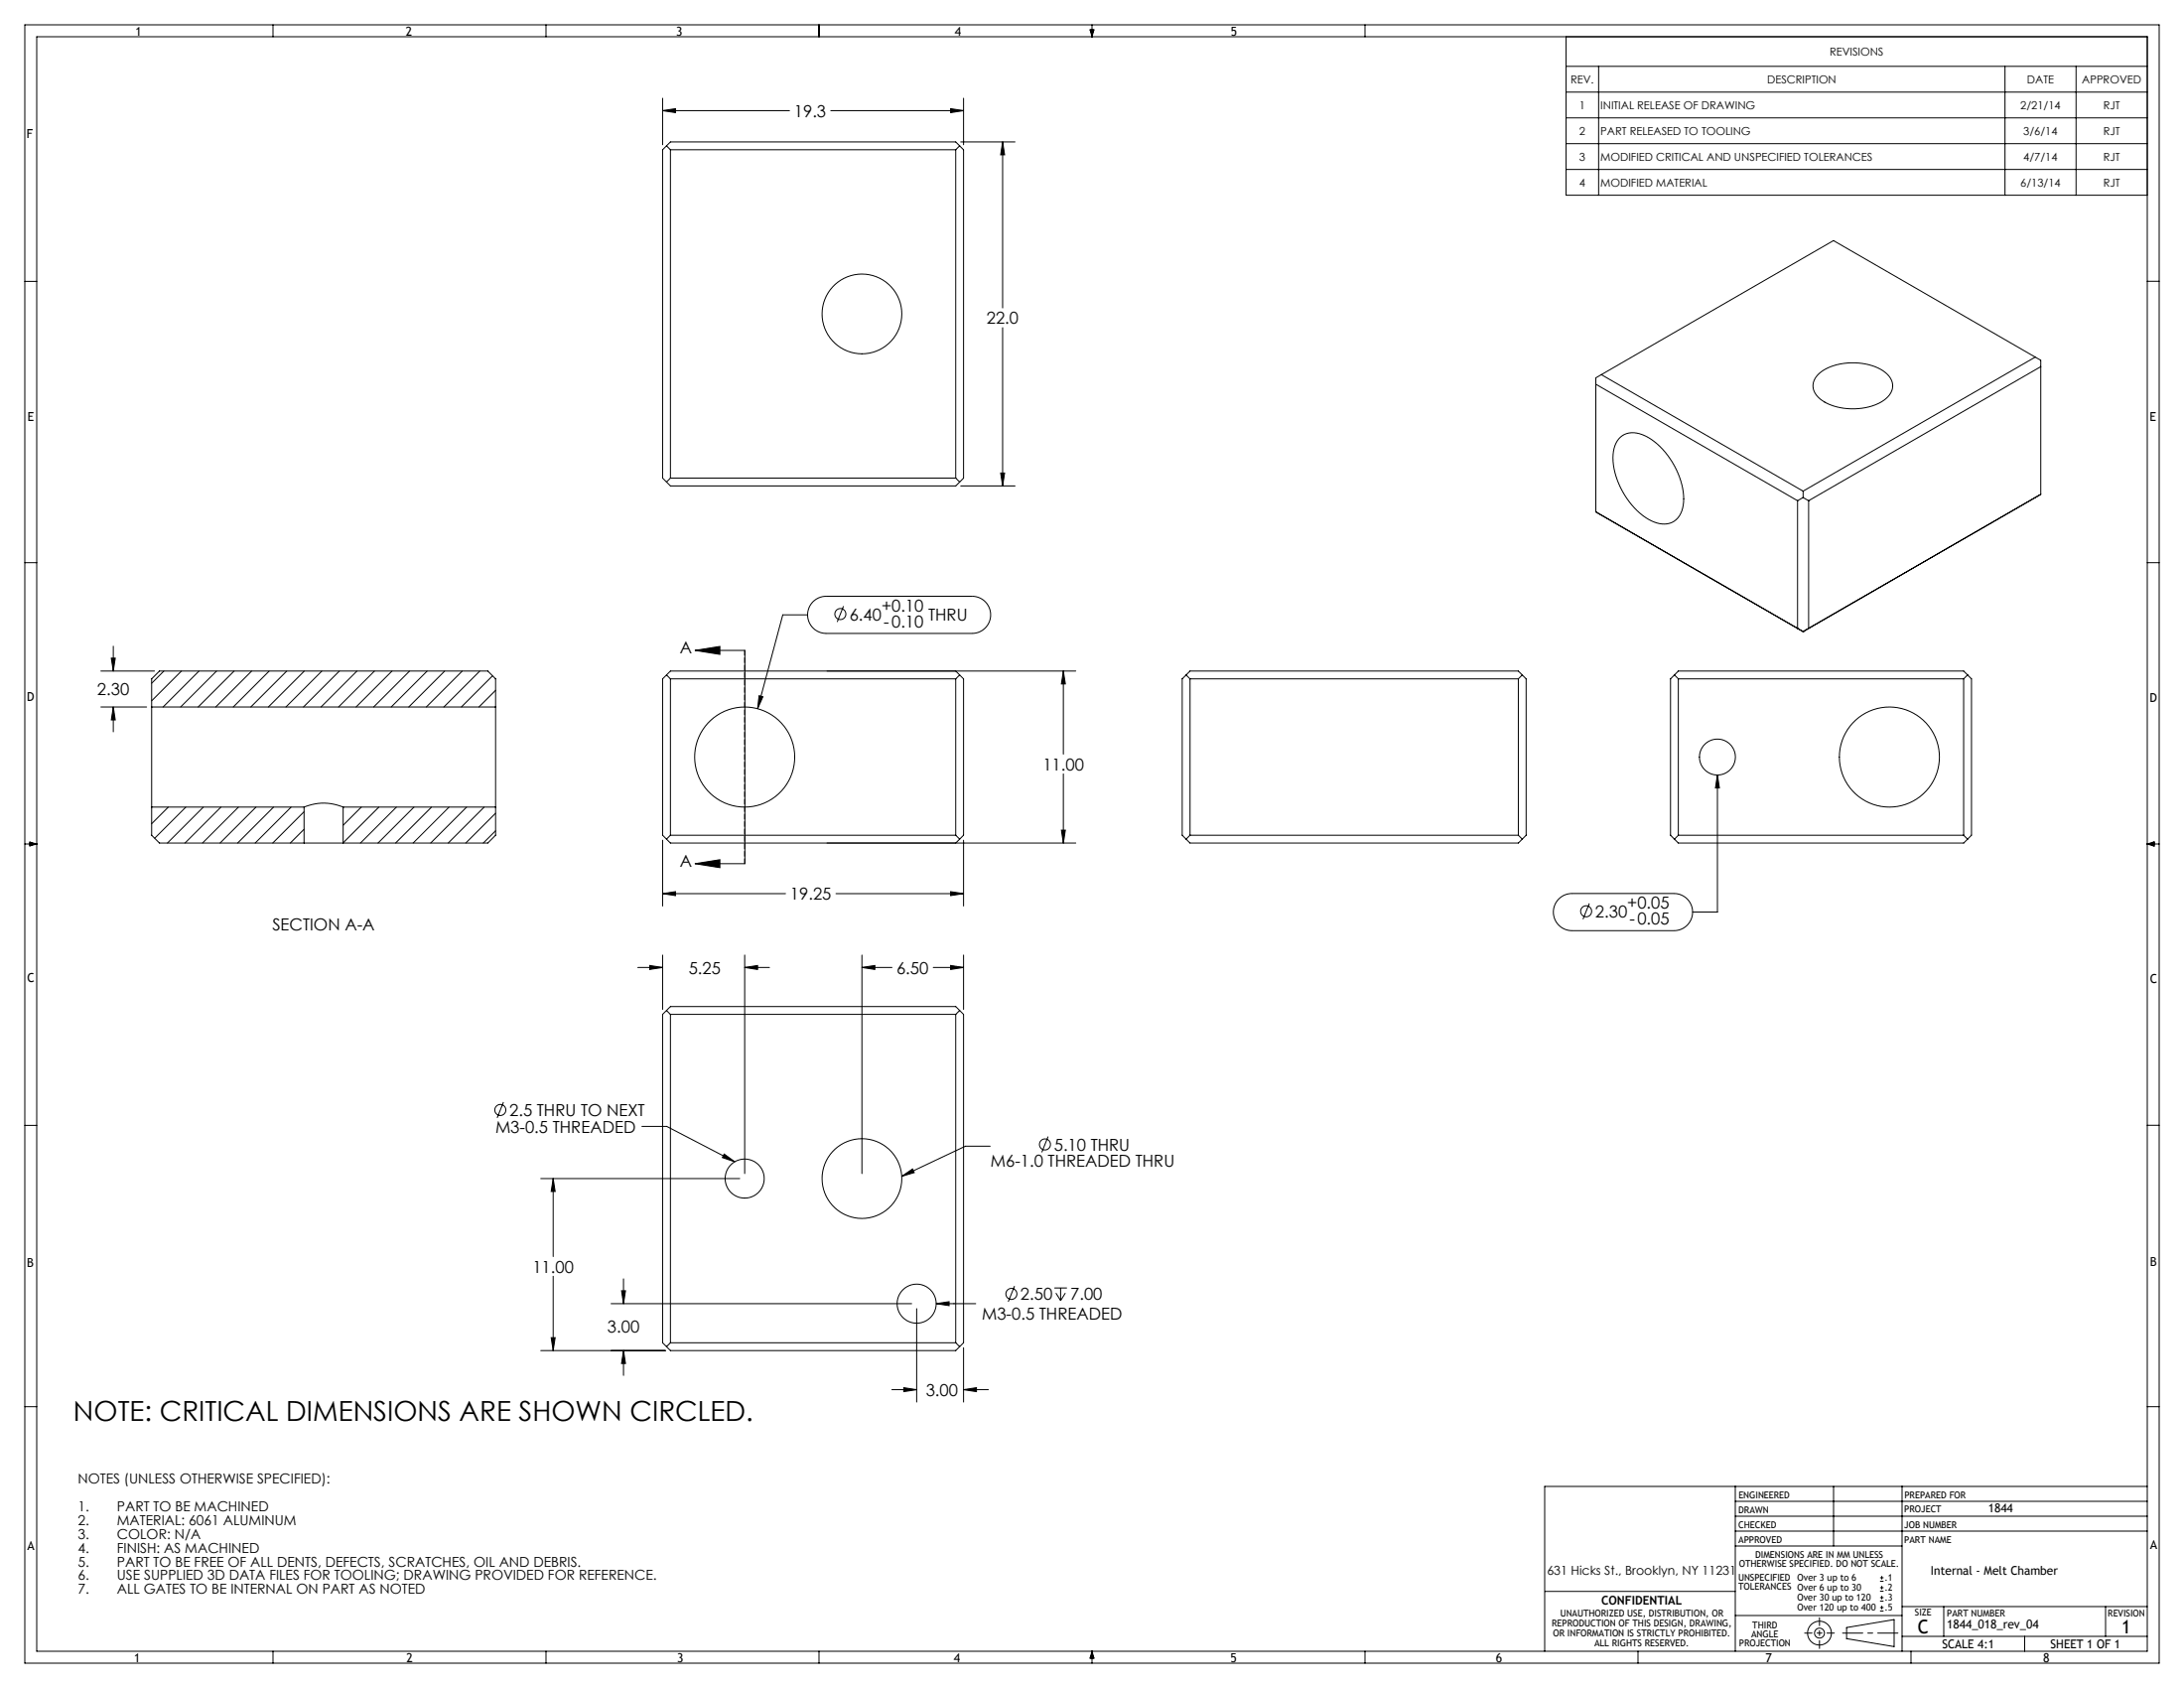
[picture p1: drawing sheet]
<svg xmlns="http://www.w3.org/2000/svg" width="559mm" height="432mm" viewBox="0 0 559 432" stroke-linecap="round" stroke-linejoin="round" font-family="sans-serif">
<g fill="none" stroke="#000" stroke-width=".25">
<path d="M6.3 6.4h546.1v419h-546.1zM9.4 9.4h540v413h-540zM69.8 6.4v3M139.7 6.4v3M209.5 6.4v3M278.9 7.6h1l-.5 1.8zM279.1 7.6l.3 1.8M279.4 6.4v3M279.7 7.6l-.3 1.8M349.2 6.4v3M400.7 9.4v40.5h148.7M400.7 17h148.7"/>
<path d="M409 17v32.9M513 17v32.9M531.2 17v32.9M169.5 25.1v11.9M169.5 28.3h32.5M169.5 28.3l3.3-.5v1zM170.5 37.3l1 1M171.5 36.3h73l2 2v84l-2 2h-73l-2-2v-84zM171.5 38.3v84M171.5 38.3h73M212.6 28.3h33.9M243.2 27.8l3.3 .5-3.3 .5z"/>
<path d="M244.5 38.3v84M245.5 37.3l-1 1M245.8 36.3h13.9M246.5 25.1v11.9M256.5 36.3l.5 3.3h-1zM256.5 36.3v42.5M400.7 30.2h148.7M400.7 36.8h148.7M400.7 23.6h148.7M400.7 43.3h148.7M6.3 72h3.1M549.4 72h3"/>
<path d="M256.5 83.8v40.5M408.3 98.3l51.6 29.8M409.7 95.8l-1.4 .9v34.2M409.7 95.8l51.6 29.8M465.2 95.8a14.1 14.1 0 0 1 12.1-2.7 8.9 8.9 0 0 1 6.7 4.2 4.2 4.2 0 0 1-2.1 5.2 15.3 15.3 0 0 1-16.2-.5 3.9 3.9 0 0 1-.5-6.2zM520.7 91.3l-59.4 34.3M520.7 91.3l1.5 .9v34.3M520.7 91.3l-51.6-29.8-59.4 34.3M522.2 93.8l-59.4 34.3M414.6 111.8a5.6 5.6 0 0 1 6.4-.3 19.6 19.6 0 0 1 9.8 16.9 5.2 5.2 0 0 1-4.7 5.7 11.7 11.7 0 0 1-8.7-5 18.8 18.8 0 0 1-4.6-13.6l.7-2.1zM171.5 122.3l-1 1M171.5 122.3h73"/>
<path d="M244.5 122.3l1 1M245.8 124.3h13.9M256 121h1l-.5 3.3zM408.3 130.9h.1M408.3 130.9l53 30.7M459.9 128.1v32.6M461.3 127.3l-1.4 .8M461.3 127.3l1.5 .8M461.3 125.6v1.7M462.8 128.1v32.6l-1.5 .9M522.2 126.5l-60.9 35.1M522.2 126.5l-1.5 .8"/>
<path d="M6.3 143.9h3.1M206.6 157.3h-6.3l-6.5 24M208 153.9l1.6-1 1.5-.4h37.6a4.8 4.8 0 0 1 4.8 4.8 4.8 4.8 0 0 1-4.8 4.7h-37.3a4.8 4.8 0 0 1-4.4-2.9 4.8 4.8 0 0 1 1-5.2zM215.8 155.1l-1.6 4M549.4 143.9h3M25.8 171.7h13.7M28.5 168.4h1l-.5 3.3zM29 165.3v6.4M41.9 171.7l-3.1 3.1M46.4 171.7l-7.6 7.6M50.9 171.7l-9.2 9.2M55.4 171.7l-9.2 9.2"/>
<path d="M59.9 171.7l-9.2 9.2M64.4 171.7l-9.2 9.2M68.9 171.7l-9.2 9.2M73.4 171.7l-9.2 9.2M77.9 171.7l-9.2 9.2M82.3 171.7l-9.2 9.2M86.8 171.7l-9.2 9.2M91.3 171.7l-9.2 9.2M95.8 171.7l-9.2 9.2M100.3 171.7l-9.2 9.2M104.8 171.7l-9.2 9.2M109.3 171.7l-9.2 9.2"/>
<path d="M113.8 171.7l-9.2 9.2M118.3 171.7l-9.2 9.2M122.8 171.7l-9.2 9.2M126 172.9l-7.9 8M126.8 176.6l-4.3 4.3M170.5 172.7l1 1M171.5 173.7h73M171.5 173.7v40M177.8 166.4h12.7l.1 54.5h-12.8M177.8 166.4l6.4-1v2zM194.2 178l1 .2-1.4 3.1zM244.5 171.7l2 2v40l-2 2"/>
<path d="M244.5 173.7v40M245.5 172.7l-1 1M272.1 171.7l.5 3.3h-1zM272.1 171.7v21.2M275.2 171.7h-103.7l-2 2v40l2 2h103.7M302.5 173.7l2-2h84l2 2v40l-2 2h-84l-2-2zM303.5 172.7l1 1M304.5 173.7h84M304.5 173.7v40M388.5 173.7v40M389.5 172.7l-1 1M428.4 172.7l1 1"/>
<path d="M429.4 171.7h73l2 2v40l-2 2h-73l-2-2v-40zM429.4 173.7h73M429.4 173.7v40M461.3 161.6h.1M502.4 173.7v40M503.4 172.7l-1 1M25.8 180.9h11.7M29 180.9l.5 3.3h-1zM29 180.9v6.3M38.8 180.9v25.6M38.8 180.9v-7.2l2-2h84l2 2v7.2M38.8 180.9h88"/>
<path d="M126.8 180.9v25.6M272.1 198v17.7M439.4 198.3l.5 3.3h-1zM439.4 198.3v35h-6.3M6.3 215.9h3.1M7.6 215.4l1.8 .5-1.8 .5zM7.6 215.6l1.8 .3M9.4 215.9l-1.8 .3M38.8 206.5v7.2l2 2h37M38.8 206.5h39M43.1 206.5l-4.3 4.2M47.5 206.5l-7.9 7.9"/>
<path d="M52 206.5l-9.2 9.2M56.5 206.5l-9.2 9.2M61 206.5l-9.2 9.2M65.5 206.5l-9.2 9.2M70 206.5l-9.2 9.2M74.5 206.5l-9.2 9.2M77.8 207.6l-8 8.1M77.8 212.1l-3.5 3.6M77.8 206.5a12.8 12.8 0 0 1 10 0M77.8 215.7h10M77.8 206.5v9.2M87.8 206.5h39"/>
<path d="M87.8 206.5v9.2M88 206.5l-.2 .1M92.5 206.5l-4.7 4.6M96.9 206.5l-9.1 9.1M101.4 206.5l-9.2 9.2M105.9 206.5l-9.2 9.2M110.4 206.5l-9.2 9.2M114.9 206.5l-9.2 9.2M119.4 206.5l-9.2 9.2M123.9 206.5l-9.2 9.2M126.8 208l-7.6 7.7M126.8 212.5l-3.1 3.2"/>
<path d="M126.8 206.5v7.2l-2 2h-37M169.5 214.9v16.9M171.5 213.7l-1 1M171.5 213.7h73M244.5 213.7l1 1M246.5 214.9v16.9M271.6 212.4h1l-.5 3.3zM304.5 213.7h84M304.5 213.7l-1 1M388.5 213.7l1 1M429.4 213.7h73M429.4 213.7l-1 1"/>
<path d="M502.4 213.7l1 1M549.4 215.9h3M549.4 215.9l1.8 .3M549.4 215.9l1.8-.6v1.2zM551.2 215.6l-1.8 .3M169.5 228.6h31.5M169.5 228.6l3.3-.5v1zM177.8 220.9l6.4-1v2.1zM213.9 228.6h32.6M243.2 228.1l3.3 .5-3.3 .5zM398.8 230l1.6-1.1 1.5-.3h26.4a4.8 4.8 0 0 1 4.8 4.7 4.8 4.8 0 0 1-4.8 4.8h-26.1a4.8 4.8 0 0 1-4.4-3 4.8 4.8 0 0 1 1-5.1zM406.6 231.1l-1.6 4"/>
<path d="M163.2 247.5h6.3M166.2 247l3.3 .5-3.3 .5zM169.5 244.3v13.9M170.5 258.5l1 1M171.5 257.5h73l2 2v84l-2 2h-73l-2-2v-84zM171.5 259.5v84M171.5 259.5h73M190.5 247.5l3.3-.5v1zM190.5 244.3v55.9M190.5 247.5h6.4M220.5 247.5h7.7M220.5 244.3v55.9"/>
<path d="M220.5 247.5l3.3-.5v1zM238.8 247.5h7.7M243.2 247l3.3 .5-3.3 .5zM244.5 259.5v84M245.5 258.5l-1 1M246.5 244.3v13.9M6.3 287.9h3.1M128.8 281.9l-1.6 4.1M164.2 288.1h6.4l17.4 9.1M185.3 295.2l2.7 2-3.2-1.1zM253.3 293.2h-6.3l-16.3 7.7M268.2 290.7l-1.6 4.1"/>
<path d="M549.4 287.9h3M138.4 301.5h50.9M141.5 301.5v19.9M141.5 301.5l.5 3.3h-1zM230.7 300.9l2.8-1.9 .4 1zM141.5 326.5v19M156.4 333.5h76.9M159 330.2h1l-.5 3.3zM159.5 327.1v6.4M234.5 334.8v23.9M239.5 333.5l3.3-.5v1zM239.5 333.5h10.1"/>
<path d="M259.6 329l-1.6 4M269.8 329.5h3.2M270.2 330.8l1.2 1.9M271.4 329.5v3.2M272.6 330.8l-1.2 1.9M6.3 359.8h3.1M138.4 345.5h31.9M141 342.2h1l-.5 3.3zM159.5 345.5l.5 3.3h-1zM159.5 345.5v6.3M171.5 343.5l-1 1M171.5 343.5h73"/>
<path d="M228.2 355.5h6.3M231.2 355l3.3 .5-3.3 .5zM244.5 343.5l1 1M246.5 355.5l3.3-.5v1zM246.5 344.8v13.9M246.5 355.5h6.4M549.4 359.8h3M444 384h105.4M444 387.9h105.4M444 380.2v42.2M444 395.5h42.7M444 391.7h105.4"/>
<path d="M469.1 380.2v15.3M486.7 380.2v42.2M549.4 380.2h-154.2v42.2M395.3 407.1h48.7M444 413.3h42.7M472.5 416.3l12.1-2v6.9l-12.1-2zM481 404.5h.9M481 403.6h.9M481 407h.9M481 406.1h.9M481 409.6h.9M481 408.7h.9"/>
<path d="M481 412.1h.9M481 411.2h.9M481.5 403.2v.8M481.5 405.7v.9M481.5 408.2v.9M481.5 410.8v.9M486.7 418.6h62.7M486.7 411h62.7M497.3 411v7.6M518 418.6v3.8M538.7 411v7.6M69.8 422.4v3"/>
<path d="M139.7 422.4v3M209.5 422.4v3M279.4 422.4v3M279.4 422.4l.5 1.8h-1zM279.4 422.4l.3 1.8M279.4 422.4l-.3 1.8M349.2 422.4v3M419.1 422.4v3M488.9 422.4v3"/>
<circle cx="220.5" cy="80.3" r="10.2"/>
<circle cx="215" cy="157.1" r="1.41"/>
<circle cx="190.5" cy="193.7" r="12.8"/>
<circle cx="439.4" cy="193.7" r="4.6"/>
<circle cx="483.4" cy="193.7" r="12.8"/>
<circle cx="405.8" cy="233.1" r="1.41"/>
<circle cx="128" cy="283.9" r="1.41"/>
<circle cx="267.4" cy="292.8" r="1.41"/>
<circle cx="190.5" cy="301.5" r="5"/>
<circle cx="220.5" cy="301.5" r="10.2"/>
<circle cx="234.5" cy="333.5" r="5"/>
<circle cx="258.8" cy="331" r="1.41"/>
<circle cx="465.5" cy="417.8" r="1.27"/>
<circle cx="465.5" cy="417.8" r="3"/>
</g>
<path d="M190.5 166.4v54.5" fill="none" stroke="#000" stroke-width=".25" stroke-dasharray="1.3 .6"/>
<path d="M461.7 417.8h7.6" fill="none" stroke="#000" stroke-width=".25" stroke-dasharray="15.2 1.3 1.3 1.3" stroke-dashoffset="13.3"/>
<path d="M465.5 413.8v7.9" fill="none" stroke="#000" stroke-width=".25" stroke-dasharray="15.2 1.3 1.3 1.3" stroke-dashoffset="13.2"/>
<path d="M471.4 417.8h14.2" fill="none" stroke="#000" stroke-width=".25" stroke-dasharray="15.2 1.3 1.3 1.3" stroke-dashoffset="10.1"/>
<g fill="#000">
<path d="M177.8 166.4l6.4-1v2zM177.8 220.9l6.4-1v2.1zM185.3 295.2l2.7 2-3.2-1.1zM230.7 300.9l2.8-1.9 .4 1z"/>
<path d="M272.1 171.7l.5 3.3h-1zM271.6 212.4h1l-.5 3.3zM169.5 228.6l3.3-.5v1zM243.2 228.1l3.3 .5-3.3 .5zM194.2 178l-.4 3.3 1.4-3.1zM256.5 36.3l.5 3.3h-1zM256 121h1l-.5 3.3zM169.5 28.3l3.3-.5v1zM243.2 27.8l3.3 .5-3.3 .5zM239.5 333.5l3.3 .5v-1zM141.5 301.5l.5 3.3h-1zM141 342.2h1l-.5 3.3zM159.5 345.5l.5 3.3h-1zM159 330.2h1l-.5 3.3zM190.5 247.5l3.3-.5v1zM166.2 247l3.3 .5-3.3 .5zM231.2 355l3.3 .5-3.3 .5zM246.5 355.5l3.3-.5v1zM220.5 247.5l3.3-.5v1zM243.2 247l3.3 .5-3.3 .5zM28.5 168.4h1l-.5 3.3zM29 180.9l.5 3.3h-1zM439.4 198.3l-.5 3.3h1z"/>
</g>
<text font-size="7.1" x="18.8" y="363.5">NOTE: CRITICAL DIMENSIONS ARE SHOWN CIRCLED.</text>
<g font-size="4.8">
<text x="490.7" y="417.9">C</text>
<text x="542.9" y="417.9">1</text>
</g>
<g font-size="4.2">
<text x="203.2" y="29.9">19.3</text>
<text x="252.4" y="82.9">22.0</text>
<text x="217.3" y="158.6">6.40</text>
<text x="225.6" y="156.4">+0.10</text>
<text x="226.1" y="160.5">-0.10</text>
<text x="237.5" y="158.6">THRU</text>
<text x="173.9" y="167.1">A</text>
<text x="24.9" y="177.7">2.30</text>
<text x="266.8" y="197">11.00</text>
<text x="173.9" y="221.7">A</text>
<text x="202.2" y="230.2">19.25</text>
<text x="416.4" y="232.4">+0.05</text>
<text x="69.7" y="238.1">SECTION A-A</text>
<text x="408.2" y="234.7">2.30</text>
<text x="417" y="236.5">-0.05</text>
<text x="176.2" y="249.1">5.25</text>
<text x="229.4" y="249.1">6.50</text>
<text x="130.3" y="285.5">2.5 THRU TO NEXT</text>
<text x="126.7" y="289.7">M3-0.5 THREADED</text>
<text x="253.4" y="298.5">M6-1.0 THREADED THRU</text>
<text x="269.7" y="294.4">5.10 THRU</text>
<text x="136.3" y="325.5">11.00</text>
<text x="261.1" y="332.5">2.50</text>
<text x="273.9" y="332.5">7.00</text>
<text x="155.4" y="340.8">3.00</text>
<text x="251.2" y="337.6">M3-0.5 THREADED</text>
<text x="236.9" y="357.1">3.00</text>
</g>
<g font-size="3.5">
<text x="19.9" y="379.5">NOTES (UNLESS OTHERWISE SPECIFIED):</text>
<text x="19.9" y="386.6">1.</text>
<text x="29.9" y="386.6">PART TO BE MACHINED</text>
<text x="19.9" y="390.1">2.</text>
<text x="19.9" y="393.6">3.</text>
<text x="29.9" y="390.1">MATERIAL: 6061 ALUMINUM</text>
<text x="29.9" y="393.6">COLOR: N/A</text>
<text x="19.9" y="397.2">4.</text>
<text x="19.9" y="400.7">5.</text>
<text x="29.9" y="397.2">FINISH: AS MACHINED</text>
<text x="29.9" y="400.7">PART TO BE FREE OF ALL DENTS, DEFECTS, SCRATCHES, OIL AND DEBRIS.</text>
<text x="19.9" y="404.2">6.</text>
<text x="19.9" y="407.8">7.</text>
<text x="29.9" y="404.2">USE SUPPLIED 3D DATA FILES FOR TOOLING; DRAWING PROVIDED FOR REFERENCE.</text>
<text x="29.9" y="407.8">ALL GATES TO BE INTERNAL ON PART AS NOTED</text>
</g>
<g font-size="3.2">
<text x="34.6" y="9.1">1</text>
<text x="103.8" y="9.1">2</text>
<text x="173" y="9">3</text>
<text x="244.3" y="9.2">4</text>
<text x="314.9" y="9.1">5</text>
<text x="6.8" y="35.2">F</text>
<text x="7" y="107.6">E</text>
<text x="550" y="107.6">E</text>
<text x="6.9" y="179.3">D</text>
<text x="550" y="179.5">D</text>
<text x="7" y="251.3">C</text>
<text x="550.1" y="251.5">C</text>
<text x="550.1" y="324">B</text>
<text x="6.9" y="324">B</text>
<text x="7" y="396.4">A</text>
<text x="550.2" y="396.3">A</text>
<text x="395.8" y="402.8">631 Hicks St., Brooklyn, NY 11231</text>
<text x="34.4" y="425.2">1</text>
<text x="104" y="425.2">2</text>
<text x="173.3" y="425.2">3</text>
<text x="244" y="425.2">4</text>
<text x="314.9" y="425.2">5</text>
<text x="382.7" y="425.2">6</text>
<text x="451.8" y="425.2">7</text>
<text x="522.8" y="425.2">8</text>
</g>
<g font-size="3.1">
<text x="508.7" y="386.9">1844</text>
<text x="494" y="402.7">Internal - Melt Chamber</text>
<text x="409.7" y="410.5">CONFIDENTIAL</text>
<text x="498.1" y="416.6">1844_018_rev_04</text>
<text x="496.9" y="421.7">SCALE 4:1</text>
<text x="524.6" y="421.7">SHEET 1 OF 1</text>
</g>
<g font-size="2.8">
<text x="468.1" y="14.2">REVISIONS</text>
<text x="401.9" y="21.3">REV.</text>
<text x="452.2" y="21.3">DESCRIPTION</text>
<text x="518.6" y="21.3">DATE</text>
<text x="532.7" y="21.3">APPROVED</text>
<text x="404.1" y="27.9">1</text>
<text x="409.5" y="27.9">INITIAL RELEASE OF DRAWING</text>
<text x="516.9" y="27.9">2/21/14</text>
<text x="538.2" y="27.9">RJT</text>
<text x="404.1" y="34.5">2</text>
<text x="409.5" y="34.5">PART RELEASED TO TOOLING</text>
<text x="517.7" y="34.5">3/6/14</text>
<text x="538.2" y="34.5">RJT</text>
<text x="404.1" y="41.1">3</text>
<text x="409.5" y="41.1">MODIFIED CRITICAL AND UNSPECIFIED TOLERANCES</text>
<text x="517.7" y="41.1">4/7/14</text>
<text x="538.2" y="41.1">RJT</text>
<text x="404.1" y="47.7">4</text>
<text x="409.5" y="47.7">MODIFIED MATERIAL</text>
<text x="516.9" y="47.7">6/13/14</text>
<text x="538.2" y="47.7">RJT</text>
</g>
<g font-size="2.4">
<text x="444.8" y="383.2">ENGINEERED</text>
<text x="487.3" y="383.2">PREPARED FOR</text>
<text x="444.8" y="387">DRAWN</text>
<text x="487.3" y="386.9">PROJECT</text>
<text x="444.8" y="394.6">APPROVED</text>
<text x="444.8" y="390.8">CHECKED</text>
<text x="487.2" y="394.6">PART NAME</text>
<text x="487.2" y="390.8">JOB NUMBER</text>
<text x="444.9" y="400.9">OTHERWISE SPECIFIED. DO NOT SCALE.</text>
<text x="449.1" y="398.6">DIMENSIONS ARE IN MM UNLESS</text>
<text x="444.8" y="404.4">UNSPECIFIED</text>
<text x="444.8" y="406.7">TOLERANCES Over 6 up to 30</text>
<text x="459.9" y="404.5">Over 3 up to 6</text>
<text x="482.2" y="404.5">.1</text>
<text x="482.2" y="407">.2</text>
<text x="399.2" y="413.6">UNAUTHORIZED USE, DISTRIBUTION, OR</text>
<text x="459.9" y="409.6">Over 30 up to 120</text>
<text x="459.9" y="412.1">Over 120 up to 400</text>
<text x="482.2" y="409.6">.3</text>
<text x="482.2" y="412.1">.5</text>
<text x="490" y="413.4">SIZE</text>
<text x="498.1" y="413.4">PART NUMBER</text>
<text x="539.3" y="413.4">REVISION</text>
<text x="397.1" y="416.1">REPRODUCTION OF THIS DESIGN, DRAWING,</text>
<text x="397.4" y="418.7">OR INFORMATION IS STRICTLY PROHIBITED.</text>
<text x="448.1" y="418.9">ANGLE</text>
<text x="448.4" y="416.6">THIRD</text>
<text x="408" y="421.2">ALL RIGHTS RESERVED.</text>
<text x="445" y="421.2">PROJECTION</text>
</g>
</svg>
